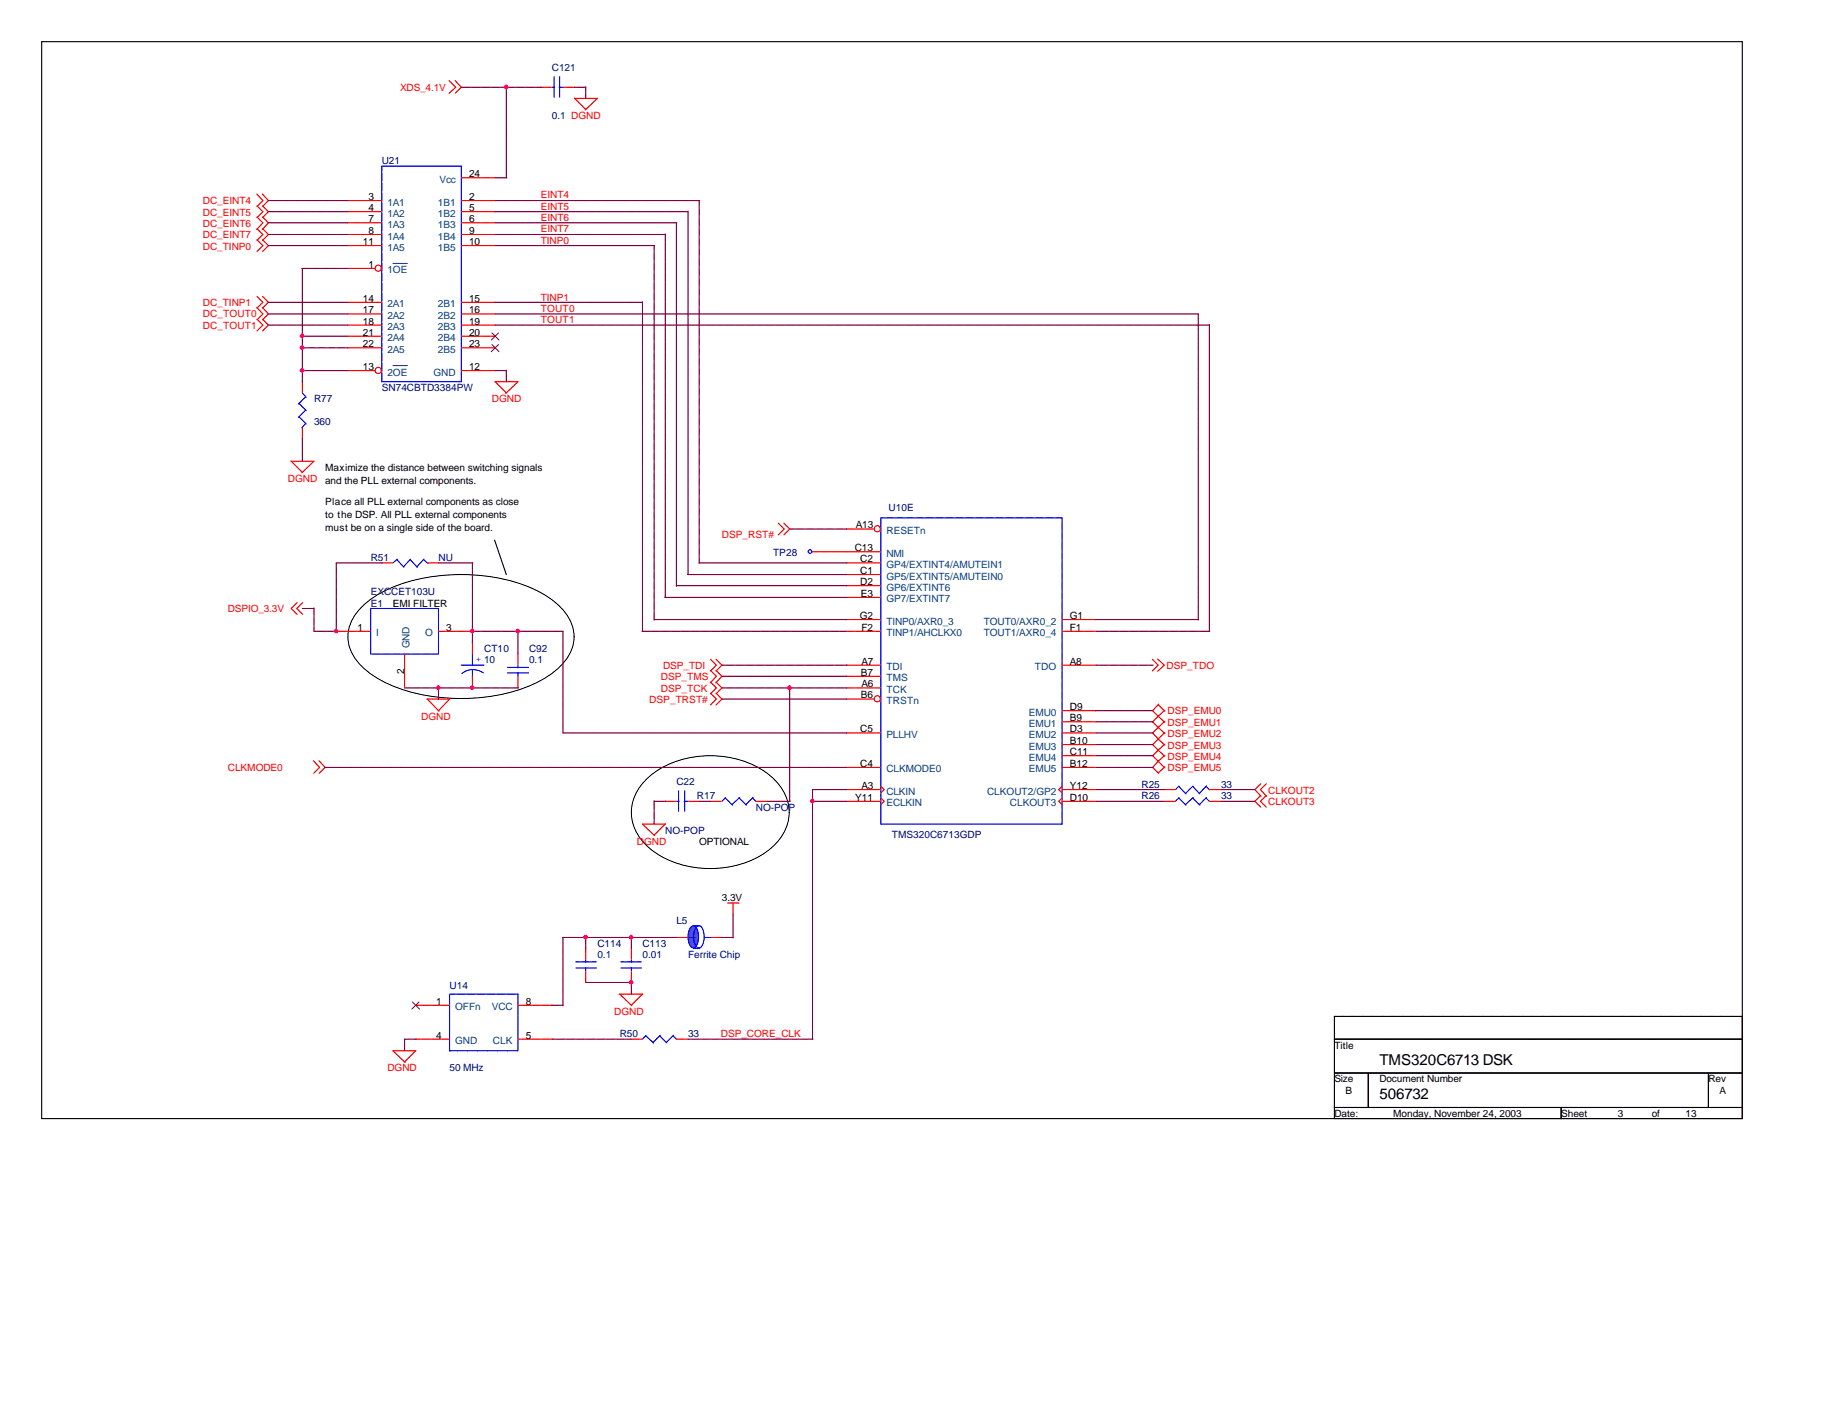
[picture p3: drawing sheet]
<svg xmlns="http://www.w3.org/2000/svg" width="279mm" height="216mm" viewBox="0 0 279 216" stroke-linecap="round" stroke-linejoin="round" font-family="sans-serif">
<path d="M6.3 6.3h259.1v164.1h-259.1zM75.4 82.3l1.7 5.2" fill="none" stroke="#000" stroke-width=".17"/>
<path d="M55.4 92.2a20.1 20.1 0 0 1 11.2-4.4 26.8 26.8 0 0 1 16.4 2.9 8.6 8.6 0 0 1 4.4 5.3 6.2 6.2 0 0 1-2.3 5.8 20.2 20.2 0 0 1-11.1 4.4 27.1 27.1 0 0 1-16.6-2.9 8.5 8.5 0 0 1-4.3-5.3 6.3 6.3 0 0 1 2.3-5.8zM98.3 118.9a14.7 14.7 0 0 1 14.2-3.2 10.4 10.4 0 0 1 7.4 6 6.9 6.9 0 0 1-2.7 7.8 15.5 15.5 0 0 1-18 0 6.8 6.8 0 0 1-2.2-8.8l.6-1z" fill="none" stroke="#000" stroke-width=".15" stroke-dasharray=".1 .1 .1 .1 .1 .1 .1 .1"/>
<g fill="none" stroke="#000" stroke-width=".17" stroke-dasharray=".1 .1 .1 .1 .1 .1 .1 .1">
<path d="M203.3 154.9h62.1M203.3 158.3v-3.4M203.3 158.3h62.1M265.4 154.9v3.4M265.4 158.3h-62.1M265.4 158.3v5.2M203.3 163.5v-5.2M203.3 163.5h5.1M203.3 168.7v-5.2M203.3 168.7h34.5M203.3 170.4v-1.7M208.4 163.5v5.2"/>
<path d="M208.4 168.7h-5.1M208.4 163.5h51.9M208.4 168.7v-5.2M237.8 168.7v1.7M237.8 170.4h-34.5M237.8 168.7h27.6M237.8 170.4v-1.7M260.3 163.5v5.2M260.3 168.7h-51.9M260.3 163.5h5.1M260.3 168.7v-5.2M265.4 163.5h-62.1"/>
<path d="M265.4 163.5v5.2M265.4 168.7h-5.1M265.4 168.7v1.7M265.4 170.4h-27.6"/>
</g>
<g fill="none" stroke="#f00" stroke-width=".17" stroke-dasharray=".1 .1 .1 .1 .1 .1 .1 .1">
<path d="M69.4 13.3l-1 .9M69.4 13.3l-1-1M70.3 13.3l-1-1M70.3 13.3l-1 .9M82.4 13.3h1.7M87.5 15h3.6M87.5 13.3h-1.7M89.2 16.7l-1.7-1.8M91 15l-1.8 1.8M40 30.6l-.9 .9M40 30.6l-.9-1.1M40 34l-.9 1"/>
<path d="M40 34l-.9-1M40 35.7l-.9 1M40 35.7l-.9-.9M40 37.4l-.9 1M40 37.4l-.9-.9M40 32.3l-.9 .9M40 32.3l-.9-1M40.9 30.6l-.9-1.1M40.9 30.6l-.9 .9M40.9 34l-.9-1M40.9 34l-.9 1M40.9 35.7l-.9-.9"/>
<path d="M40.9 35.7l-.9 1M40.9 37.4l-.9-.9M40.9 37.4l-.9 1M40.9 32.3l-.9-1M40.9 32.3l-.9 .9M40 46.1l-.9 .9M40 46.1l-.9-1M40 47.8l-.9 1M40 47.8l-.9-1M40 49.5l-.9 1M40 49.5l-.9-.9M40.9 46.1l-.9-1"/>
<path d="M40.9 46.1l-.9 .9M40.9 47.8l-.9-1M40.9 47.8l-.9 1M40.9 49.5l-.9-.9M40.9 49.5l-.9 1M46.1 58.2v1.7M75.4 58.2h3.6M77.1 59.9l-1.7-1.8M78.9 58.2l-1.9 1.7M44.4 70.3h3.5M46.1 72l-1.8-1.8M46.1 66.8v-1.7"/>
<path d="M47.8 70.3l-1.8 1.8M44.4 92.7l.9-.9M44.4 92.7l.9 .9M45.2 92.7l.9-.9M45.2 92.7l.9 .9M51.2 96.2h5.3M72 96.2h-5.2M72 97.9v1.8M78.9 99.7v1.6M119.5 80.6l-1 .9M119.5 80.6l-1-.9M120.3 80.6l-.9-.9"/>
<path d="M120.3 80.6l-.9 .9M128.9 80.6h4.3M128.9 84.1h5.3M128.9 91h5.3M128.9 89.2h5.3M128.9 87.5h5.3M128.9 85.8h5.3M128.9 94.4h5.3M128.9 96.2h5.3M128.9 84.1h-5.1M167 94.4h-5.2M167 96.2h-5.2"/>
<path d="M48.7 116.9l-.9 1M48.7 116.9l-.9-1M49.5 116.9l-.9-1M49.5 116.9l-.9 1M61.6 104.8v-5.1M65.1 106.5l1.8 1.9M66.8 108.3l1.8-1.9M68.5 106.5h-3.5M72 104.8v-1.8M78.9 104.8v-1.8M109.1 106.5l-.9 .9M109.1 106.5l-.9-.9"/>
<path d="M109.1 103l-.9 1.1M109.1 103l-.9-.9M109.1 101.3l-.9 1M109.1 101.3l-.9-.9M109.1 104.8l-.9 .9M109.1 104.8l-.9-.9M110 106.5l-.9-.9M110 106.5l-.9 .9M110 103l-.9-.9M110 103l-.9 1.1M110 101.3l-.9-.9M110 101.3l-.9 1"/>
<path d="M110 104.8l-.9-.9M110 104.8l-.9 .9M128.9 116.9h5.3M128.9 111.7h5.3M128.9 101.3h5.3M128.9 103h5.3M128.9 104.8h5.3M128.9 106.5h4.3M134.2 119.8l.5 .5M161.8 119.8l-.5 .5M167 108.3h-5.2M167 110h-5.2"/>
<path d="M167 111.7h-5.2M167 113.5h-5.2M167 115.1h-5.2M167 116.9h-5.2M167 101.3h-5.2M175.6 108.3l.9-1M175.6 108.3l.9 .9M175.6 110l.9-.9M175.6 110l.9 .9M175.6 115.1l.9-.9M175.6 115.1l.9 1M175.6 116.9l.9-1"/>
<path d="M175.6 116.9l.9 1M175.6 111.7l.9-1M175.6 111.7l.9 1M175.6 113.5l.9-1M175.6 113.5l.9 .9M176.4 101.3l-.9-.9M176.4 101.3l-.9 1M176.4 107.4l1.1 1M176.4 109.1l1.1-.9M176.4 109.1l1.1 1M176.4 110.8l1.1-.9M176.4 114.3l1.1 .9"/>
<path d="M176.4 116l1.1-.9M176.4 116l1.1 1M176.4 117.8l1.1-1M176.4 110.8l1.1 1M176.4 112.6l1.1-1M176.4 112.6l1.1 .9M176.4 114.3l1.1-.9M177.4 101.3l-1-.9M177.4 101.3l-1 1M97.9 125.6l1.8 1.7M99.7 127.3l1.7-1.8M101.3 125.6h-3.5"/>
<path d="M101.3 122.1h1.7M106.5 122.1h-1.7M108.3 122.1h1.7M110.8 137.6h1.9M111.7 137.6v1.8M116.9 122.1h-1.8M128.9 120.3h5.3M128.9 122.1h5.3M134.2 121.6l.5 .5M134.7 120.3l-.5 .5M134.7 122.1l-.5 .5M161.3 122.1l.5 .5"/>
<path d="M161.3 120.3l.5 .5M161.8 121.6l-.5 .5M167 122.1h-5.2M167 120.3h-5.2M191.2 120.3l.9-.9M191.2 120.3l.9 1M191.2 122.1l.9-.9M191.2 122.1l.9 .9M192 120.3l1 1M192 120.3l1-.9M192 122.1l1 .9M192 122.1l1-.9"/>
<path d="M63.3 153.2h5.2M63.3 158.3h5.2M84.1 153.2h-5.2M84.1 158.3h-5.2M89.2 144.5v1.7M89.2 149.7v-1.7M94.4 151.5l1.9 1.7M96.2 153.2l1.8-1.8M96.2 144.5v1.7M96.2 149.7v-1.7M97.9 151.5h-3.6M59.9 160.1l1.8 1.8"/>
<path d="M61.6 161.8l1.8-1.8M63.3 160.1h-3.5"/>
<circle cx="133.6" cy="80.6" r=".47"/>
<circle cx="133.6" cy="106.5" r=".47"/>
</g>
<g fill="none" stroke="#00f" stroke-width=".17" stroke-dasharray=".1 .1 .1 .1 .1 .1 .1 .1">
<path d="M84.1 13.3h.4M84.4 14.8v-3.2M85.3 14.8v-3.2M85.8 13.3h-.6M46.1 59.9l.6 .6M45.6 61.5l1.1 1.1M45.6 63.5l1.1 1.1M46.6 60.5l-1.1 1.1M46.6 62.5l-1.1 1.1M46.6 64.5l-.6 .7M134.2 78.9h27.6M161.8 78.9v46.7"/>
<path d="M56.5 92.7h10.3M56.5 99.7v-7M66.8 92.7v7M66.8 99.7h-10.3M72 99.7v1.7M70.3 101.3h3.5M72 102v1.1M72 102l-.7 .1-.9 .5M73.7 102.5a2.92 2.92 0 0 0-1.7-.5M77.3 102.5h3.2M77.3 101.7h3.2M78.9 101.3v.5"/>
<path d="M78.9 103v-.6M103 122.1h.5M103.4 123.6v-3.2M104.3 123.6v-3.2M104.8 122.1h-.6M110 122.1l.6-.6M110.5 121.6l1.1 1.1M111.5 122.6l1.2-1.1M112.6 121.6l1.1 1.1M113.6 122.6l1.1-1.1M114.6 121.6l.6 .6M134.2 125.6v-46.7"/>
<path d="M161.8 125.6h-27.6M68.5 151.5h10.4M78.9 151.5v8.6M89.2 146.2v.4M89.2 148v-.6M90.8 147.5h-3.2M90.8 146.6h-3.2M96.2 146.2v.4M96.2 148v-.6M97.7 147.5h-3.2M97.7 146.6h-3.2M68.5 160.1v-8.6"/>
<path d="M78.9 160.1h-10.4"/>
<circle cx="123.4" cy="84" r=".29"/>
</g>
<path d="M62.8 152.7l1.1 1.1M63.8 152.7l-1.1 1.1" fill="none" stroke="#804000" stroke-width=".15" stroke-dasharray=".1 .1 .1 .1 .1 .1 .1 .1"/>
<path d="M105.4 141.1h.3a1.17 1.17 0 0 1 .7 1.1 2.68 2.68 0 0 1-.5 2.2h-.2a1.14 1.14 0 0 1-.8-1.1 2.51 2.51 0 0 1 .5-2.2z" fill-rule="evenodd" fill="#4c4cff" stroke="#00f" stroke-width=".17" stroke-dasharray=".1 .1 .1 .1 .1 .1 .1 .1"/>
<g fill="none" stroke="#00f" stroke-width=".17" stroke-dasharray=".1 .1 .1 .1 .1 .1 .1 .1">
<path d="M58.2 25.3h12.1M70.3 25.3v32.9M58.2 58.2v-32.9M70.3 58.2h-12.1M59.9 85.8l.6-.6M60.5 85.3l1.1 1.1M61.5 86.4l1.1-1.2M62.5 85.3l1.1 1.1M63.5 86.4l1.1-1.2M64.5 85.3l.7 .6M179.6 119.8l1.1 1.2M181.7 119.8l1.1 1.2"/>
<path d="M183.7 119.8l.6 .6M179.1 120.3l.6-.6M179.1 122.1l.6-.6M179.6 121.6l1.1 1.1M180.6 120.9l1.2-1.2M180.6 122.6l1.2-1.1M181.7 121.6l1.1 1.1M182.7 120.9l1.1-1.2M182.7 122.6l1.1-1.1M183.7 121.6l.6 .6M97.9 158.3l.6-.6M98.4 157.8l1.2 1.1"/>
<path d="M99.5 158.8l1.1-1.1M100.5 157.8l1.1 1.1M101.5 158.8l1.1-1.1M102.5 157.8l.6 .6M105 142.8h.9M105.7 141.1h.9M105.7 144.5h.9M106.2 141.1h.3a1.17 1.17 0 0 1 .7 1.1 2.68 2.68 0 0 1-.4 2.2h-.3a1.14 1.14 0 0 1-.8-1.1 2.51 2.51 0 0 1 .5-2.2zM107.4 142.8h1"/>
</g>
<g fill="none" stroke="#f00" stroke-width=".17" stroke-dasharray=".1 .1 .1 .1 .1 .1 .1 .1">
<path d="M53 30.6h5.2M53 32.3h5.2M53 34h5.2M53 35.7h5.2M53 37.4h5.2M75.4 30.6h-5.1M75.4 32.3h-5.1M75.4 34h-5.1M75.4 35.7h-5.1M75.4 37.4h-5.1M75.4 27.1h-5.1M53 40.9h4.1"/>
<path d="M53 56.5h4.1M53 46.1h5.2M53 47.8h5.2M53 49.5h5.2M53 51.2h5.2M53 53h5.2M75.4 56.5h-5.1M75.4 46.1h-5.1M75.4 47.8h-5.1M75.4 49.5h-5.1M75.4 51.2h-5.1M75.4 53h-5.1"/>
<path d="M58.2 85.8h1.7M66.8 85.8h-1.7M177.4 120.3h1.7M177.4 122.1h1.7M186 120.3h-1.8M186 122.1h-1.8M96.2 158.3h1.7M103 142.8h1.8M104.8 158.3h-1.8M110 142.8h-1.7"/>
<circle cx="57.6" cy="56.4" r=".47"/>
<circle cx="57.6" cy="40.9" r=".47"/>
</g>
<path d="M59.9 40.1h2.2M59.9 55.7h2.2" fill="none" stroke="#004080" stroke-width=".15" stroke-dasharray=".1 .1 .1 .1 .1 .1 .1 .1"/>
<path d="M74.9 50.7l1.1 1.1M74.9 52.5l1.1 1.1M75.9 50.7l-1.1 1.1M75.9 52.5l-1.1 1.1" fill="none" stroke="#804000" stroke-width=".15" stroke-dasharray=".1 .1 .1 .1 .1 .1 .1 .1"/>
<g fill="none" stroke="#800040" stroke-width=".17" stroke-dasharray=".1 .1 .1 .1 .1 .1 .1 .1">
<path d="M70.3 13.3h6.9M77.1 13.3h5.4M89.2 15v-1.8M89.2 13.3h-1.7M40.9 37.4h12.2M40.9 34h12.2M40.9 35.7h12.2M40.9 30.6h12.2M40.9 32.3h12.2M75.4 30.6h31.2M75.4 34h27.7M75.4 37.4h24.3"/>
<path d="M75.4 27.1h1.8M77.1 27.1v-13.9M99.7 37.4v57.1M101.3 35.7h-25.9M103 34v55.3M104.8 32.3h-29.4M106.5 30.6v55.3M40.9 46.1h12.2M40.9 47.8h12.2M46.1 51.2v1.9M46.1 40.9v10.4M46.1 53v3.6"/>
<path d="M46.1 56.5v1.8M53 49.5h-12.2M53 51.2h-7M53 53h-7M53 40.9h-7M53 56.5h-7M75.4 47.8h107.2M77.1 58.2v-1.8M77.1 56.5h-1.7M97.9 46.1h-22.5M182.5 47.8v46.7M184.2 49.5h-108.8"/>
<path d="M46.1 70.3v-3.6M47.8 96.2h3.5M47.8 96.2v-3.6M47.8 92.7h-1.8M51.2 85.8h7.1M51.2 85.8v10.5M66.8 85.8h5.3M72 85.8v10.5M72 96.2h7M72 96.2v1.8M78.9 96.2v3.5M78.9 96.2h7"/>
<path d="M85.8 96.2v15.6M97.9 96.2v-50.2M99.7 94.4h29.3M101.3 91v-55.4M103 89.2h26M104.8 87.5v-55.3M106.5 85.8h22.5M120.3 80.6h8.7M128.9 87.5h-24.2M128.9 91h-27.6M128.9 96.2h-31.1M167 96.2h17.3"/>
<path d="M182.5 94.4h-15.6M184.2 96.2v-46.8M61.6 104.8h5.3M66.8 104.8v1.8M66.8 104.8h5.3M72 104.8h7M85.8 111.7h43.2M110 101.3h19M110 103h19M110 106.5h19M110 104.8h10.4M120.3 104.8h8.7"/>
<path d="M128.9 116.9h-79.5M167 101.3h8.7M167 110h8.7M167 115.1h8.7M167 111.7h8.7M167 116.9h8.7M167 113.5h8.7M175.6 108.3h-8.7M99.7 125.6v-3.6M99.7 122.1h1.7M106.5 122.1h1.9M111.7 139.4v3.5"/>
<path d="M116.9 122.1h3.5M120.3 122.1v-17.4M123.8 120.3h5.2M123.8 122.1v-1.9M123.8 122.1h5.2M167 120.3h10.5M177.4 122.1h-10.5M186 122.1h5.3M191.2 120.3h-5.3M61.6 158.3h1.8M84.1 158.3h12.2M85.8 142.8v10.4"/>
<path d="M85.8 153.2h-1.8M89.2 142.8h7.1M89.2 142.8v1.8M89.2 149.7h7.1M89.2 142.8h-3.5M96.2 142.8v1.8M96.2 151.5v-1.9M103 142.8h-6.9M104.8 158.3h19.1M111.7 142.8h-1.8M123.8 158.3v-36.3M61.6 160.1v-1.9"/>
</g>
<g fill="#f0f" stroke="#f0f" stroke-width=".17" stroke-dasharray=".1 .1 .1 .1 .1 .1 .1 .1">
<circle cx="78.9" cy="96.1" r=".29"/>
<circle cx="51.2" cy="96.1" r=".29"/>
<circle cx="71.9" cy="96.1" r=".29"/>
<circle cx="71.9" cy="104.8" r=".29"/>
<circle cx="66.8" cy="104.8" r=".29"/>
<circle cx="96.1" cy="142.8" r=".29"/>
<circle cx="89.2" cy="142.8" r=".29"/>
<circle cx="96.1" cy="149.6" r=".29"/>
<circle cx="77.1" cy="13.2" r=".29"/>
<circle cx="46" cy="53" r=".29"/>
<circle cx="46" cy="51.2" r=".29"/>
<circle cx="120.3" cy="104.8" r=".29"/>
<circle cx="123.7" cy="122" r=".29"/>
<circle cx="46" cy="56.4" r=".29"/>
</g>
<g font-size="2.3">
<text x="210.1" y="167.5">506732</text>
<text x="210.1" y="162.3">TMS320C6713 DSK</text>
</g>
<g font-size="1.5" fill="#000080">
<text x="84.1" y="10.8">C121</text>
<text x="84.1" y="18.1">0.1 DGND</text>
<text x="58.2" y="25.1">U21</text>
<text x="58.2" y="59.6">SN74CBTD3384PW</text>
<text x="47.8" y="61.3">R77</text>
<text x="47.8" y="64.8">360</text>
<text x="135.4" y="77.9">U10E</text>
<text x="56.5" y="85.5">R51</text>
<text x="66.8" y="85.5">NU</text>
<text x="117.8" y="84.7">TP28</text>
<text x="56.5" y="92.5">E1</text>
<text x="56.5" y="90.7">EXCCET103U</text>
<text x="73.7" y="99.3">CT10</text>
<text x="80.6" y="99.3">C92</text>
<text x="80.6" y="101.1">0.1</text>
<text x="103" y="119.5">C22</text>
<text x="106.2" y="121.8">R17</text>
<text x="115.1" y="123.5">NO-POP</text>
<text x="173.9" y="120.1">R25</text>
<text x="173.9" y="121.8">R26</text>
<text x="186" y="120.1">33</text>
<text x="186" y="121.8">33</text>
<text x="101.3" y="127">NO-POP</text>
<text x="135.9" y="127.7">TMS320C6713GDP</text>
<text x="103" y="140.8">L5</text>
<text x="91" y="144.3">C114</text>
<text x="91" y="146">0.1</text>
<text x="97.9" y="144.3">C113</text>
<text x="97.9" y="146">0.01</text>
<text x="104.8" y="146">Ferrite Chip</text>
<text x="68.5" y="150.6">U14</text>
<text x="94.4" y="158.1">R50</text>
<text x="104.8" y="158.1">33</text>
<text x="68.5" y="163.2">50 MHz</text>
</g>
<g font-size="1.5" fill="#f00">
<text x="61" y="13.8">XDS_4.1V</text>
<text x="30.9" y="31.1">DC_EINT4</text>
<text x="30.9" y="34.5">DC_EINT6</text>
<text x="30.9" y="32.9">DC_EINT5</text>
<text x="82.4" y="30.2">EINT4</text>
<text x="82.4" y="32">EINT5</text>
<text x="82.4" y="33.7">EINT6</text>
<text x="82.4" y="35.4">EINT7</text>
<text x="30.9" y="36.3">DC_EINT7</text>
<text x="30.9" y="38">DC_TINP0</text>
<text x="82.4" y="37.2">TINP0</text>
<text x="30.9" y="46.7">DC_TINP1</text>
<text x="82.4" y="45.8">TINP1</text>
<text x="82.4" y="47.5">TOUT0</text>
<text x="30.9" y="48.3">DC_TOUT0</text>
<text x="30.9" y="50.1">DC_TOUT1</text>
<text x="82.4" y="49.3">TOUT1</text>
<text x="74.9" y="61.3">DGND</text>
<text x="43.9" y="73.4">DGND</text>
<text x="110" y="82">DSP_RST#</text>
<text x="34.7" y="93.3">DSPIO_3.3V</text>
<text x="101" y="101.9">DSP_TDI</text>
<text x="177.7" y="101.9">DSP_TDO</text>
<text x="98.9" y="107.1">DSP_TRST#</text>
<text x="100.7" y="103.6">DSP_TMS</text>
<text x="100.7" y="105.4">DSP_TCK</text>
<text x="64.2" y="109.7">DGND</text>
<text x="177.9" y="108.8">DSP_EMU0</text>
<text x="177.9" y="110.6">DSP_EMU1</text>
<text x="177.9" y="112.3">DSP_EMU2</text>
<text x="34.7" y="117.4">CLKMODE0</text>
<text x="177.9" y="115.7">DSP_EMU4</text>
<text x="177.9" y="117.4">DSP_EMU5</text>
<text x="177.9" y="114">DSP_EMU3</text>
<text x="193.2" y="120.9">CLKOUT2</text>
<text x="193.2" y="122.7">CLKOUT3</text>
<text x="97" y="128.7">DGND</text>
<text x="93.6" y="154.6">DGND</text>
<text x="109.8" y="158.1">DSP_CORE_CLK</text>
<text x="59" y="163.2">DGND</text>
</g>
<g font-size="1.5" fill="#004080">
<text x="67" y="27.9">Vcc</text>
<text x="59" y="31.3">1A1</text>
<text x="59" y="33">1A2</text>
<text x="59" y="34.7">1A3</text>
<text x="66.7" y="31.3">1B1</text>
<text x="66.7" y="33">1B2</text>
<text x="66.7" y="34.7">1B3</text>
<text x="59" y="41.7">1OE</text>
<text x="59" y="36.5">1A4</text>
<text x="59" y="38.2">1A5</text>
<text x="66.7" y="36.5">1B4</text>
<text x="66.7" y="38.2">1B5</text>
<text x="59" y="46.8">2A1</text>
<text x="66.7" y="46.8">2B1</text>
<text x="59" y="48.6">2A2</text>
<text x="59" y="50.3">2A3</text>
<text x="59" y="52">2A4</text>
<text x="59" y="53.8">2A5</text>
<text x="66.7" y="48.6">2B2</text>
<text x="66.7" y="50.3">2B3</text>
<text x="66.7" y="52">2B4</text>
<text x="66.7" y="53.8">2B5</text>
<text x="59" y="57.2">2OE</text>
<text x="66" y="57.2">GND</text>
<text x="135" y="81.4">RESETn</text>
<text x="135" y="84.8">NMI</text>
<text x="135" y="88.3">GP5/EXTINT5/AMUTEIN0</text>
<text x="135" y="86.5">GP4/EXTINT4/AMUTEIN1</text>
<text x="135" y="91.8">GP7/EXTINT7</text>
<text x="135" y="90">GP6/EXTINT6</text>
<text x="135" y="95.2">TINP0/AXR0_3</text>
<text x="149.9" y="95.2">TOUT0/AXR0_2</text>
<text x="57.3" y="96.9">I</text>
<text x="62.4" y="98.8" transform="rotate(-90 62.4 98.8)">GND</text>
<text x="64.8" y="96.9">O</text>
<text x="135" y="96.9">TINP1/AHCLKX0</text>
<text x="149.9" y="96.9">TOUT1/AXR0_4</text>
<text x="135" y="102.1">TDI</text>
<text x="135" y="103.8">TMS</text>
<text x="135" y="105.6">TCK</text>
<text x="135" y="107.3">TRSTn</text>
<text x="157.6" y="102.1">TDO</text>
<text x="135" y="112.4">PLLHV</text>
<text x="156.7" y="109.1">EMU0</text>
<text x="156.7" y="110.7">EMU1</text>
<text x="156.7" y="112.4">EMU2</text>
<text x="135" y="117.7">CLKMODE0</text>
<text x="156.7" y="114.2">EMU3</text>
<text x="156.7" y="115.9">EMU4</text>
<text x="156.7" y="117.7">EMU5</text>
<text x="135" y="121.1">CLKIN</text>
<text x="135" y="122.9">ECLKIN</text>
<text x="150.4" y="121.1">CLKOUT2/GP2</text>
<text x="153.8" y="122.9">CLKOUT3</text>
<text x="69.3" y="153.9">OFFn</text>
<text x="74.9" y="153.9">VCC</text>
<text x="69.3" y="159.1">GND</text>
<text x="75.1" y="159.1">CLK</text>
</g>
<g font-size="1.5">
<text x="71.5" y="27">24</text>
<text x="56.1" y="30.5">3</text>
<text x="56.1" y="32.2">4</text>
<text x="56.1" y="33.9">7</text>
<text x="56.1" y="35.6">8</text>
<text x="71.5" y="30.5">2</text>
<text x="71.5" y="32.2">5</text>
<text x="71.5" y="33.9">6</text>
<text x="71.5" y="35.6">9</text>
<text x="55.3" y="37.3">11</text>
<text x="56.1" y="40.8">1</text>
<text x="71.5" y="37.3">10</text>
<text x="55.3" y="46">14</text>
<text x="55.3" y="47.8">17</text>
<text x="71.5" y="46">15</text>
<text x="71.5" y="47.8">16</text>
<text x="55.3" y="49.4">18</text>
<text x="55.3" y="51.1">21</text>
<text x="55.3" y="52.9">22</text>
<text x="71.5" y="49.4">19</text>
<text x="71.5" y="51.1">20</text>
<text x="71.5" y="52.9">23</text>
<text x="55.3" y="56.4">13</text>
<text x="71.5" y="56.4">12</text>
<text x="49.5" y="71.7">Maximize the distance between switching signals</text>
<text x="49.5" y="76.9">Place all PLL external components as close</text>
<text x="49.5" y="73.7">and the PLL external components.</text>
<text x="49.5" y="78.9">to the DSP. All PLL external components</text>
<text x="49.5" y="80.9">must be on a single side of the board.</text>
<text x="130.2" y="84">C13</text>
<text x="130.4" y="80.5">A13</text>
<text x="131.1" y="89.2">D2</text>
<text x="131.1" y="87.5">C1</text>
<text x="131.1" y="85.7">C2</text>
<text x="59.9" y="92.5">EMI FILTER</text>
<text x="131" y="94.3">G2</text>
<text x="131.1" y="90.9">E3</text>
<text x="163" y="94.3">G1</text>
<text x="54.4" y="96.1">1</text>
<text x="68" y="96.1">3</text>
<text x="131.2" y="96.1">F2</text>
<text x="131.2" y="101.3">A7</text>
<text x="163" y="101.3">A8</text>
<text x="163" y="96.1">F1</text>
<text x="61.6" y="102.7" transform="rotate(-90 61.6 102.7)">2</text>
<text x="131.1" y="103">B7</text>
<text x="131.1" y="106.4">B6</text>
<text x="131.2" y="104.7">A6</text>
<text x="131.1" y="111.6">C5</text>
<text x="163" y="108.2">D9</text>
<text x="163" y="109.9">B9</text>
<text x="163" y="111.6">D3</text>
<text x="163" y="113.4">B10</text>
<text x="131.1" y="116.8">C4</text>
<text x="163" y="115.1">C11</text>
<text x="163" y="116.8">B12</text>
<text x="130.3" y="122">Y11</text>
<text x="131.2" y="120.2">A3</text>
<text x="163" y="122">D10</text>
<text x="163" y="120.2">Y12</text>
<text x="106.5" y="128.7">OPTIONAL</text>
<text x="110" y="137.3">3.3V</text>
<text x="66.5" y="153.1">1</text>
<text x="80.1" y="153.1">8</text>
<text x="66.5" y="158.2">4</text>
<text x="80.1" y="158.2">5</text>
<text x="203.3" y="159.8">Title</text>
<text x="203.3" y="164.9">Size</text>
<text x="205" y="166.7">B</text>
<text x="210.1" y="164.9">Document Number</text>
<text x="260.3" y="164.9">Rev</text>
<text x="262" y="166.7">A</text>
<text x="203.3" y="170.2">Date:</text>
<text x="212.3" y="170.2">Monday, November 24, 2003</text>
<text x="237.8" y="170.2">Sheet</text>
<text x="246.5" y="170.2">3</text>
<text x="251.6" y="170.2">of</text>
<text x="256.8" y="170.2">13</text>
</g>
<text font-size="1.5" fill="#00f" x="72.5" y="100.9">+ 10</text>
</svg>
